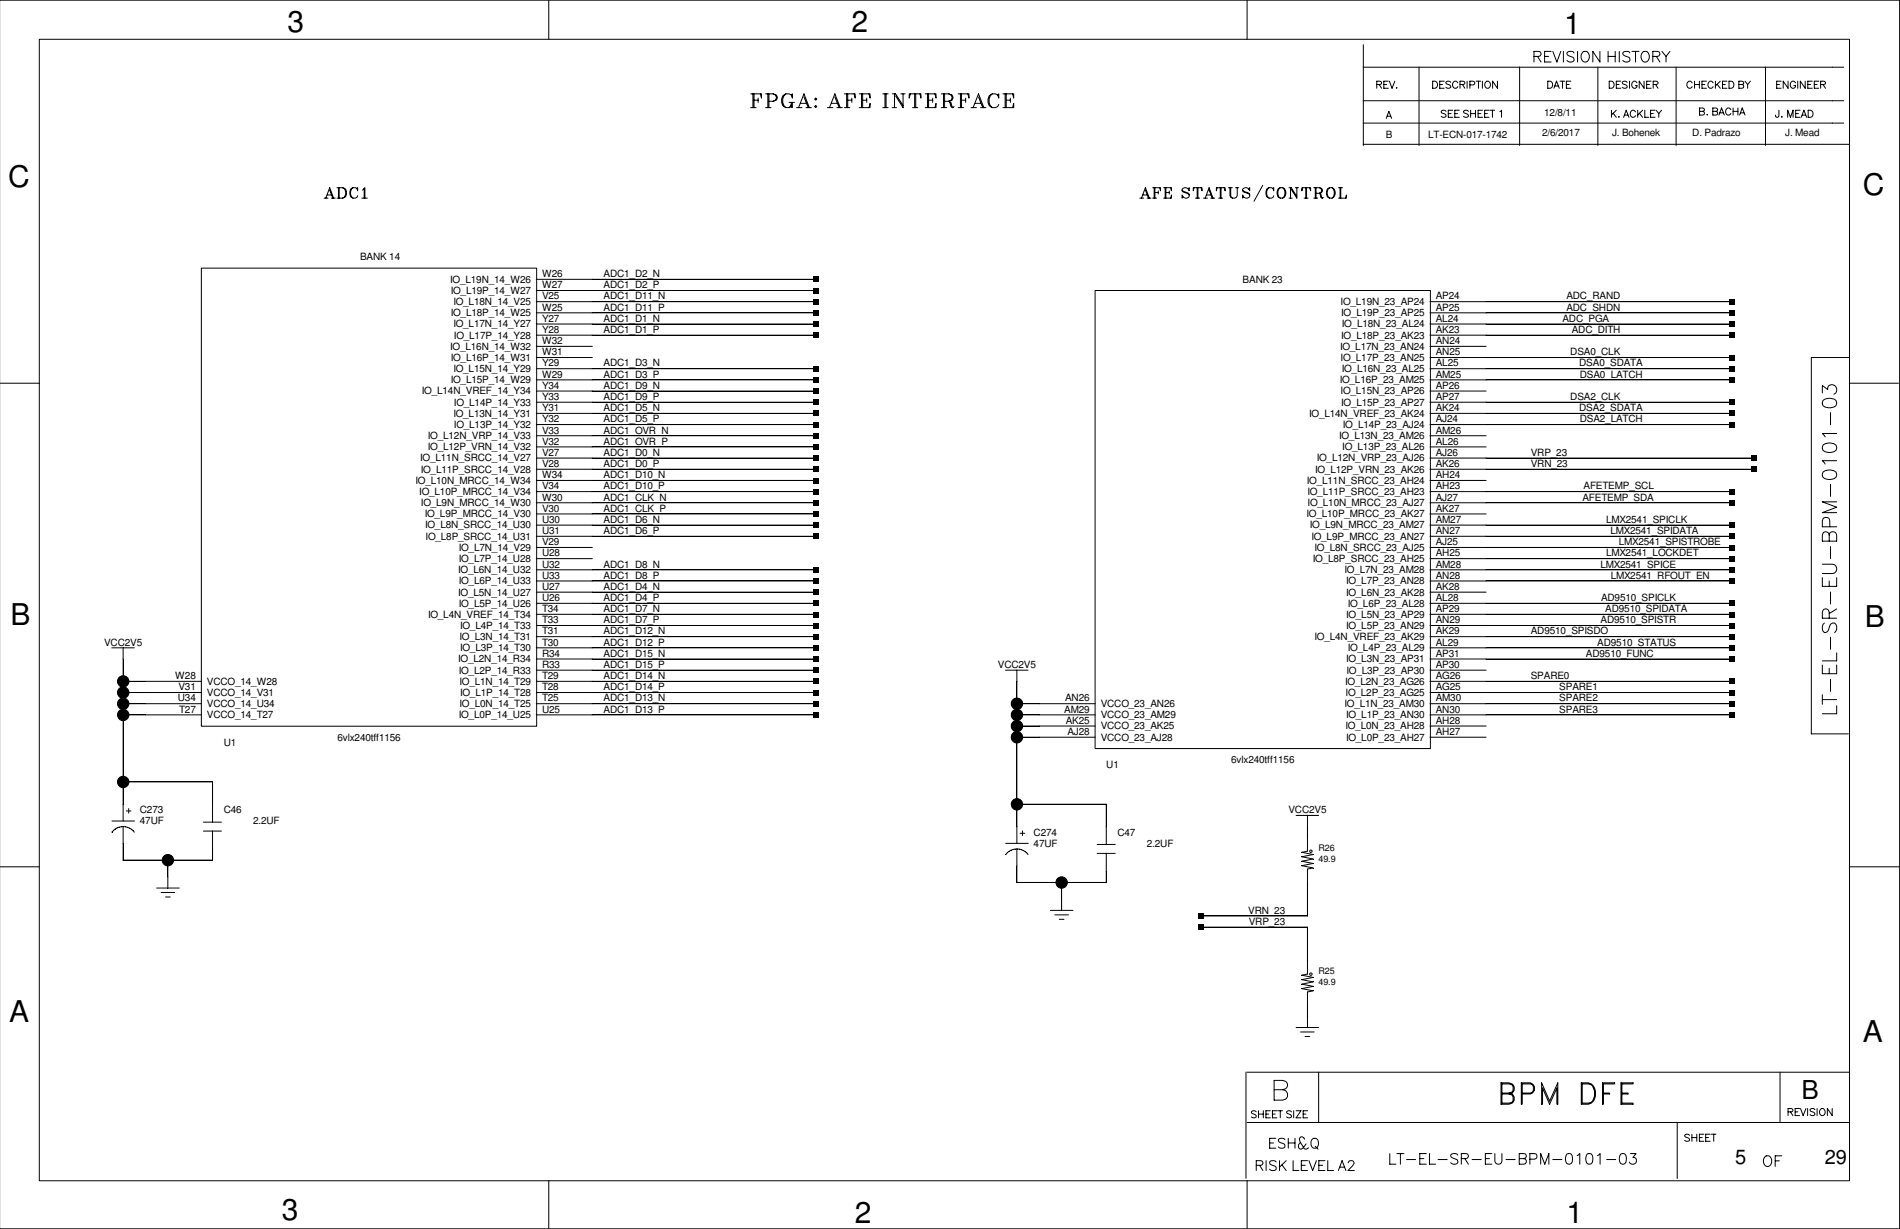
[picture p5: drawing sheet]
<svg xmlns="http://www.w3.org/2000/svg" width="432mm" height="279mm" viewBox="0 0 432 279" stroke-linecap="round" stroke-linejoin="round" font-family="sans-serif">
<path d="M.1 0h431.6v279.4h-431.6z" fill="none" stroke="#fff" stroke-width=".23"/>
<g fill="none" stroke="#000" stroke-width=".23">
<path d="M-.1 0h431.8v279.4h-431.8M8.9 8.9h411.4v259.5h-411.4zM124.7 0v9M283.4 0v9M309.8 15.3h109.2M309.8 10.2v22.9M312.9 19.2l.9-.1 .2-.3-.4-.3h-.7v1.6M313.4 19.2l.6 .9M314.5 19.2h.6M315.5 18.5h-1v1.6h1M315.8 18.5l.6 1.6 .6-1.6M317.3 20h.2z"/>
<path d="M322.5 15.2v17.9M325.6 18.5h.5a.85 .85 0 0 1 .6 .8 .85 .85 0 0 1-.6 .8h-.5zM327.2 19.2h.6M328.2 18.5h-1v1.6h1M329.7 18.7a.62 .62 0 0 0-1.1 .1l1.1 .8v.3l-.4 .2-.7-.2M331.3 18.8a.61 .61 0 0 0-.7-.3 .61 .61 0 0 0-.5 .6 .68 .68 0 0 0 .3 .8 .68 .68 0 0 0 .8 0l.1-.2M331.8 19.2l.9-.1 .2-.3-.4-.3h-.7v1.6M332.4 19.2l.5 .9M333.4 18.5v1.6M334.1 19.3l.9-.1 .2-.4-.4-.3h-.7v1.6M335.4 18.5h1.1M336 18.5v1.6"/>
<path d="M336.9 18.5v1.6M337.6 18.7a.75 .75 0 0 1 1.1 .2 .75 .75 0 0 1-.3 1.1 .75 .75 0 0 1-.9-.3 .75 .75 0 0 1 .1-1zM340.3 18.5v1.6l-1.1-1.6v1.6M345.4 15.2v17.9M348.6 12.8l1.4-.1a.59 .59 0 0 0 0-.9l-1.4-.1v2.4M349.4 12.8l.8 1.3M351 12.8h1M351.7 18.5h.6a.85 .85 0 0 1 .6 .8 .85 .85 0 0 1-.6 .8h-.6zM352.5 11.7h-1.5v2.4h1.5M352.9 11.7l.9 2.4 .9-2.4M353.4 19.6h.7M354.5 18.5h1.1"/>
<path d="M355.1 18.5v1.6M355.3 11.7v2.4M356 19.2h.6M357 18.5h-1v1.6h1M357.7 12a.92 .92 0 0 0-1.6 .2 1.57 1.57 0 0 0 1.4 .8 .61 .61 0 0 1 0 1 1.13 1.13 0 0 1-1.4-.2M358.5 11.7v2.4M359.8 11.8a1.18 1.18 0 0 1 1.4 .5 1.18 1.18 0 0 1-.3 1.5 .9 .9 0 0 1-1 .3 .9 .9 0 0 1-.6-.9 1.55 1.55 0 0 1 .5-1.4zM363.1 15.2v17.9M363.6 11.7v2.4l-1.6-2.4v2.4M365.5 12.8h1.6M365.5 11.7v2.4M365.7 18.5h.6a.85 .85 0 0 1 .5 .8 .85 .85 0 0 1-.5 .8h-.6z"/>
<path d="M367.1 11.7v2.4M367.3 19.2h.7M368 11.7v2.4M368.3 18.5h-1v1.6h1M369.8 18.7a.62 .62 0 0 0-1.1 .1l1.1 .8v.3l-.4 .2-.7-.2M370.3 18.5v1.6M370.4 12a.92 .92 0 0 0-1.6 .2 1.57 1.57 0 0 0 1.4 .8 .61 .61 0 0 1 0 1 1.13 1.13 0 0 1-1.4-.2M370.9 11.7h1.6M371.7 11.7v2.4M372 18.8a.61 .61 0 0 0-.7-.3 .61 .61 0 0 0-.5 .6 .68 .68 0 0 0 .3 .8 .68 .68 0 0 0 .8 0l.1-.4h-.4M373.4 11.8a1.18 1.18 0 0 1 1.4 .5 1.18 1.18 0 0 1-.2 1.5 .9 .9 0 0 1-1.1 .3 .9 .9 0 0 1-.5-.9 1.55 1.55 0 0 1 .4-1.4zM373.6 18.5v1.6l-1.1-1.6v1.6"/>
<path d="M374.2 19.2h.7M375.2 18.5h-1v1.6h1M375.6 12.8l1.4-.1a.59 .59 0 0 0 0-.9l-1.4-.1v2.4M375.7 19.2l.9-.1 .2-.3-.4-.3h-.7v1.6M376.3 19.2l.5 .9M376.4 12.8l.8 1.3M377.7 11.7l.9 1.1v1.3M379.5 11.7l-.9 1.1M380.9 15.2v17.9M384.6 18.8a.61 .61 0 0 0-.7-.3 .61 .61 0 0 0-.5 .6 .68 .68 0 0 0 .2 .8 .68 .68 0 0 0 .9 0l.1-.2M385.1 19.2h1.1M385.1 18.5v1.6"/>
<path d="M386.2 18.5v1.6M386.8 19.2h.6M387.8 18.5h-1v1.6h1M389.3 18.8a.61 .61 0 0 0-.7-.3 .61 .61 0 0 0-.4 .6 .68 .68 0 0 0 .2 .8 .68 .68 0 0 0 .9 0v-.2M389.8 18.5v1.6M390.2 19.1l.7 1M390.9 18.5l-1.1 1.1M391.5 19.2h.6M392.5 18.5h-1v1.6h1M392.9 18.5h.6a.85 .85 0 0 1 .6 .8 .85 .85 0 0 1-.6 .8h-.6zM395.2 19.2h.7l.3 .2 .1 .4-.4 .3h-.7v-1.6h.7l.3 .1v.5l-.3 .1M396.6 18.5l.6 .7v.9"/>
<path d="M397.8 18.5l-.6 .7M401.2 15.2v17.9M403.8 19.2h.6M404.8 18.5h-1v1.6h1M406.4 18.5v1.6l-1.1-1.6v1.6M408.1 18.8a.61 .61 0 0 0-.8-.3 .61 .61 0 0 0-.4 .6 .68 .68 0 0 0 .2 .8 .68 .68 0 0 0 .9 0l.1-.4h-.4M408.6 18.5v1.6M410.3 18.5v1.6l-1.1-1.6v1.6M410.8 19.2h.7M411.9 18.5h-1.1v1.6h1.1M412.3 19.2h.7M413.3 18.5h-1v1.6h1"/>
<path d="M413.8 19.2l.9-.1 .2-.3-.4-.3h-.7v1.6M414.3 19.2l.6 .9M170.6 21.3h2.5v1l-.3-1M170.6 24.5h1.2M171.1 21.3v3.2M171.4 22.8h.9M171.4 21.3v3.2M172.3 22.3v1M174 21.3h1.7l.7 .3 .3 .5-.3 .7-.7 .2h-.9M174 24.5h1.2M174.5 21.3v3.2M174.8 21.3v3.2"/>
<path d="M175.7 21.3l.5 .3 .2 .5-.2 .7-.5 .2M178.6 21.3a2 2 0 0 0 0 3.2M179.3 23.3h1.3M179.8 23.7l-.5 .8M179.8 21.6l.3-.3v1l-.3-.7a1.45 1.45 0 0 0-1.7 0 1.45 1.45 0 0 0-.5 1.7 1.36 1.36 0 0 0 2.2 .9M179.8 23.3v1.2M180.1 23.3v1.2M181 24.5h1.2M181.5 24.5l1.2-3.2 1.2 3.2M182 23.5h1.2M182.7 22.1l1 2.4M183.2 24.5h1.2"/>
<path d="M185.1 24.2l.3-.2 .2 .2-.2 .3zM185.1 22.5l.3-.2 .2 .2-.2 .3zM188 24.5h1.3M188.5 24.5l1.2-3.2 1.3 3.2M189 23.5h1.2M189.7 22.1l1 2.4M190.2 24.5h1.2M191.9 21.3h2.5v1l-.3-1M191.9 24.5h1.2M192.4 21.3v3.2M192.7 22.8h.9M192.7 21.3v3.2"/>
<path d="M193.6 22.3v1M195.3 24.5h2.4v-1l-.2 1M195.3 21.3h2.4v1l-.2-1M195.8 21.3v3.2M196 22.8h1M196 21.3v3.2M197 22.3v1M200.6 24.5h1.2M200.6 21.3h1.2M201.1 21.3v3.2M201.4 21.3v3.2M202.8 24.5h1"/>
<path d="M202.8 21.3h.7l1.7 2.7M203.3 21.3v3.2M204.7 21.3h1M205.2 21.3v3.2l-1.7-2.7M206.9 21.3l-.3 1v-1h2.7v1l-.2-1M207.4 24.5h1.2M207.9 21.3v3.2M208.1 21.3v3.2M210.3 24.5h2.4v-1l-.2 1M210.3 21.3h2.4v1l-.2-1M210.8 21.3v3.2M211 22.8h1"/>
<path d="M211 21.3v3.2M212 22.3v1M213.9 21.3h1.7l.8 .3 .2 .5-.2 .7-.8 .2h-.9M213.9 24.5h1.2M214.4 21.3v3.2M214.7 21.3v3.2M215.6 23l.5 .3 .5 1.2M215.6 23l.8 1.5 .4-.3M215.6 21.3l.5 .3 .3 .5-.3 .7-.5 .2M217.8 21.3h2.4v1l-.2-1M217.8 24.5h1.2M218.3 21.3v3.2"/>
<path d="M218.5 22.8h1M218.5 21.3v3.2M219.5 22.3v1M220.7 24.5h1.2M221.1 24.5l1.3-3.2 1.2 3.2M221.7 23.5h1.1M222.4 22.1l1 2.4M222.8 24.5h1.3M225.5 21.3a2 2 0 0 0 0 3.2M226.7 21.6l.3-.3v1l-.3-.7a1.45 1.45 0 0 0-1.7 0 1.45 1.45 0 0 0-.5 1.7 1.36 1.36 0 0 0 2.2 .9l.3-.5M227.9 24.5h2.5v-1l-.3 1M227.9 21.3h2.5v1l-.3-1"/>
<path d="M228.4 21.3v3.2M228.7 22.8h.9M228.7 21.3v3.2M229.6 22.3v1M309.8 28h109.2M309.8 22.9h109.2M309.8 32.8h110.5M315 26.9l.6-1.6 .7 1.6M315.3 26.4h.7M328.6 25.3a.62 .62 0 0 0-1.1 .1l1.1 .8v.3l-.3 .2-.8-.2M329.1 25.8h.7M330.2 25.1h-1.1v1.6h1.1"/>
<path d="M330.6 25.8h.7M331.6 25.1h-1v1.6h1M333.7 25.3a.62 .62 0 0 0-1.1 .1l1.1 .8v.3l-.4 .2-.7-.2M334.2 25.8h1.1M334.2 25.1v1.6M335.3 25.1v1.6M335.9 25.8h.6M336.9 25.1h-1v1.6h1M337.4 25.8h.6M338.4 25.1h-1v1.6h1M338.6 25.1h1.1M339.2 25.1v1.6"/>
<path d="M340.9 25.4l.3-.3v1.6M353.1 20.1l.6-1.6 .7 1.6M366.2 25.1v1.6M366.6 25.7l.7 1M367.3 25.1l-1.1 1.1M367.8 26.6h.2zM369 26.7l.6-1.6 .6 1.6M369.2 26.2h.8M371.7 25.4a.61 .61 0 0 0-.7-.3 .61 .61 0 0 0-.5 .6 .68 .68 0 0 0 .2 .8 .68 .68 0 0 0 .9 0l.1-.2M372.2 25.1v1.6M372.6 25.7l.7 1M373.3 25.1l-1.1 1.1"/>
<path d="M373.8 25.1v1.6h.9M375.1 25.8h.7M376.1 25.1h-1v1.6h1M376.4 25.1l.6 .7v.9M377.6 25.1l-.6 .7M386.2 25.3h.8l.3 .2v.4l-.3 .3h-.8v-1.6h.8l.3 .1v.3l-.3 .3M387.9 26.1h.2zM389.3 25.3h.7l.3 .2 .1 .4-.4 .3h-.7v-1.6h.7l.3 .1v.5l-.3 .1M390.7 26.2l.5-1.6 .7 1.6M390.9 25.7h.7M393.4 24.9a.61 .61 0 0 0-.7-.4 .61 .61 0 0 0-.5 .7 .68 .68 0 0 0 .2 .8 .68 .68 0 0 0 .9 0l.1-.2M393.9 24.6v1.6"/>
<path d="M393.9 25.3h1.1M395 24.6v1.6M395.4 26.2l.5-1.6 .7 1.6M395.6 25.7h.7M404.3 25.1l-.1 1.4-.2 .2-.4-.2-.1-.3M404.9 26.6h.1zM406.3 26.7v-1.6l.6 1.6 .6-1.6v1.6M408.1 25.8h.6M409.1 25.1h-1v1.6h1M409.4 26.7l.6-1.6 .6 1.6M409.6 26.2h.7M410.9 25.1h.6a.85 .85 0 0 1 .5 .8 .85 .85 0 0 1-.5 .8h-.6z"/>
<path d="M73.7 45h.8M74 45l.9-2.3 .9 2.3M74.4 44.3h.9M74.9 43.2l.7 1.8M75.3 45h.9M76.6 42.7h1.3a1.23 1.23 0 0 1 .9 1.2 1.23 1.23 0 0 1-.9 1.1h-1.3M76.9 42.7v2.3M77.1 42.7v2.3M77.9 42.7a1.32 1.32 0 0 1 .7 1.2 1.32 1.32 0 0 1-.7 1.1M80.2 42.7a1.51 1.51 0 0 0 0 2.3M81.1 42.8l.2-.1v.7l-.2-.6a1.06 1.06 0 0 0-1.3 .1 1.06 1.06 0 0 0-.3 1.2l.2 .6a.91 .91 0 0 0 1.6-.2M82.2 45h1.3"/>
<path d="M82.4 43.2l.5-.5v2.3M82.8 42.8v2.2M259 45h.9M259.4 45l.9-2.3 .9 2.3M259.8 44.3h.9M260.3 43.2l.7 1.8M260.7 45h.9M262 42.7h1.7v.7l-.1-.7M262 45h.8M262.3 42.7v2.3M262.5 43.8h.7M262.5 42.7v2.3"/>
<path d="M263.2 43.4v.7M264.5 45h1.7v-.7l-.1 .7M264.5 42.7h1.7v.7l-.1-.7M264.8 42.7v2.3M265 43.8h.7M265 42.7v2.3M265.7 43.4v.7M268.6 43.2l1.5 .7 .2 .2v.6a.89 .89 0 0 1-1 .3 .89 .89 0 0 1-.7-.7v.7l.2-.3M270.1 43.1l.2-.4v.7a.81 .81 0 0 0-.8-.7 .81 .81 0 0 0-.9 .7l1.7 .9M271.4 42.7l-.2 .7v-.7h2v.7l-.2-.7M271.7 45h.9M272.1 42.7v2.3"/>
<path d="M272.2 42.7v2.3M273.5 45h.9M273.9 45l.9-2.3 .9 2.3M274.2 44.3h1M274.8 43.2l.7 1.8M275.2 45h.9M276.6 42.7l-.2 .7v-.7h2v.7l-.2-.7M276.9 45h1M277.3 42.7v2.3M277.5 42.7v2.3M279.2 42.7h.9M279.5 42.7v1.8l.2 .4 .4 .1h.5l.4-.1 .2-.4v-1.8"/>
<path d="M279.7 42.7v1.8l.4 .5M280.8 42.7h.7M282.4 43.2l1.4 .7 .2 .2v.6a.89 .89 0 0 1-.9 .3 .89 .89 0 0 1-.7-.7v.7l.2-.3M283.8 43.1l.2-.4v.7a.81 .81 0 0 0-.8-.7 .81 .81 0 0 0-.8 .7l1.6 .9M287 42.1l-2 3.7M288.4 42.7a1.51 1.51 0 0 0 0 2.3M289.3 42.8l.2-.1v.7l-.2-.6a1.06 1.06 0 0 0-1.3 .1 1.06 1.06 0 0 0-.3 1.2l.2 .6a.91 .91 0 0 0 1.6-.2M290.6 42.8a1.2 1.2 0 0 1 1.7 .6 1.2 1.2 0 0 1-.8 1.6h-.5a1.41 1.41 0 0 1-.4-2.2zM291 42.7a1.51 1.51 0 0 0 0 2.3M291.5 42.7a1.59 1.59 0 0 1 0 2.3M292.9 45h.8M292.9 42.7h.6l1.2 2"/>
<path d="M293.3 42.7v2.3M294.4 42.7h.7M294.7 42.7v2.3l-1.2-1.9M296 42.7l-.1 .7v-.7h2v.7l-.3-.7M296.4 45h.9M296.8 42.7v2.3M296.9 42.7v2.3M298.6 42.7h1.2l.6 .1 .2 .4-.2 .6-1.3 .1M298.6 45h.9M298.9 42.7v2.3M299.1 42.7v2.3M299.8 43.9l.4 .2 .2 .8 .2 .1"/>
<path d="M299.8 43.9l.4 1 .2 .1 .3-.1M299.8 42.7l.4 .1 .2 .4-.2 .6-.4 .1M301.8 42.8a1.2 1.2 0 0 1 1.7 .6 1.2 1.2 0 0 1-.8 1.6h-.5a1.41 1.41 0 0 1-.4-2.2zM302.2 42.7a1.51 1.51 0 0 0 0 2.3M302.7 42.7a1.59 1.59 0 0 1 0 2.3M304.2 45h1.8v-.7l-.2 .7M304.2 42.7h.9M304.5 42.7v2.3M304.7 42.7v2.3M45.8 61h76.2v104.1h-76.2zM121.9 78.7h12.7M121.9 73.7h63.5"/>
<path d="M121.9 76.2h63.5M121.9 68.6h63.5M121.9 71.1h63.5M121.9 63.5h63.5M121.9 66h63.5M248.9 66h76.2v104.2h-76.2zM325 78.7h12.7M325 73.7h68.6M325 76.2h68.6M325 68.6h68.6M325 71.1h68.6M-.1 87.1h9.1"/>
<path d="M121.9 81.3h12.7M121.9 99.1h63.5M121.9 94h63.5M121.9 96.5h63.5M121.9 88.9h63.5M121.9 91.4h63.5M121.9 83.8h63.5M121.9 86.4h63.5M325 81.3h68.6M325 99.1h12.7M325 94h68.6M325 96.5h68.6"/>
<path d="M325 88.9h12.7M325 91.4h68.6M325 83.8h68.6M325 86.4h68.6M414.1 89.3v-1.7l1.3 1a1.05 1.05 0 0 1 1.2-1.2 1.05 1.05 0 0 1 .8 1.5l-.2 .4-.4 .3M414.3 91a2.48 2.48 0 0 1 2.9 0 1.01 1.01 0 0 1-.4 1.5 2.58 2.58 0 0 1-2.5-.3l-.2-.4zM416 93.8v2.8M417.4 98.6h-3.3l.7 .7M420.3 87.1h11.2M420.3 81.3h-8.7v85.6M121.9 109.2h63.5M121.9 111.8h63.5"/>
<path d="M121.9 104.1h63.5M121.9 106.7h63.5M121.9 101.6h63.5M121.9 119.4h63.5M121.9 114.3h63.5M121.9 116.8h63.5M325 109.2h12.7M325 111.8h68.6M325 104.1h73.7M325 106.7h73.7M325 101.6h12.7M325 119.4h68.6"/>
<path d="M325 114.3h68.6M325 116.8h12.7M414.3 107.3a2.48 2.48 0 0 1 2.9 0 1.01 1.01 0 0 1-.4 1.5 2.58 2.58 0 0 1-2.5-.3l-.2-.4zM414.3 101.2a2.48 2.48 0 0 1 2.9 0 1.01 1.01 0 0 1-.4 1.5 2.58 2.58 0 0 1-2.5-.3l-.2-.5zM415.8 119.8l-.1-1.9a.88 .88 0 0 0-.9-.3 .88 .88 0 0 0-.7 .8v1.4h3.3M416 110.1v2.8M417.4 104.7h-3.3l.7 .8M417.4 114.1h-3.3l3.3 1.2-3.3 1.2h3.3M121.9 139.7h63.5M121.9 134.6h63.5M121.9 137.2h63.5M121.9 129.5h63.5"/>
<path d="M121.9 132.1h63.5M121.9 124.5h12.7M121.9 127h12.7M121.9 121.9h63.5M325 139.7h68.6M325 134.6h12.7M325 137.2h68.6M325 129.5h68.6M325 132.1h68.6M325 124.5h68.6M325 127h68.6M325 121.9h68.6"/>
<path d="M414.1 128.3h2.4a1.07 1.07 0 0 1 .9 1 1.07 1.07 0 0 1-.9 1.1h-2.4M414.1 131.3v2h3.3v-2M415.7 121.7l-.2-.5a.76 .76 0 0 0-1.2 0l-.2 .5v1.3h3.3v-1.3a.85 .85 0 0 0-.8-.8 .85 .85 0 0 0-.9 .8v1.3M415.7 132.1v1.2M416 124.2v2.8M416 134.6v2.7M417.4 138.4l-1.7 1.1M25.4 147.3h5.1M27.9 160h17.9M27.9 154.9h17.9M27.9 157.4h17.9M28 147.2v39.5"/>
<path d="M121.9 147.3h63.5M121.9 152.4h63.5M121.9 160h63.5M121.9 154.9h63.5M121.9 157.4h63.5M121.9 149.8h63.5M121.9 144.7h63.5M121.9 142.2h63.5M228.5 152.4h5.1M231.1 160h17.8M231.1 152.3v39.5M325 147.3h68.6"/>
<path d="M325 152.4h12.7M325 160h68.6M325 154.9h68.6M325 157.4h68.6M325 149.8h68.6M325 144.7h68.6M325 142.2h68.6M414.1 151.2v2h3.3v-2M414.1 159h3.3M414.1 157.9v2.2M414.6 141.6a1.41 1.41 0 0 0 0 2.2 .86 .86 0 0 0 .9-.6l.3-.9a.8 .8 0 0 1 .6-.6 .8 .8 0 0 1 .8 .2 1.46 1.46 0 0 1-.3 1.9M415.7 140.5v-1.3l-.2-.5a.76 .76 0 0 0-1.2 0l-.2 .5v1.3h3.3"/>
<path d="M415.7 151.9v1.3M416 144.9v2.7M416 154.4v2.8M417.4 148.4v1.8h-3.3M27.9 177.8h20.4v9.1M27.9 162.5h17.9M121.9 162.5h63.5M231.1 162.5h17.8M231.1 167.6h17.8M231.1 165.1h17.8M325 162.5h68.6M325 167.6h12.7"/>
<path d="M325 165.1h12.7M411.6 166.8h8.5M417.4 160.4v1.9h-3.3M-.1 197.1h9.1M25.4 186.6h5.2M28 187.9v7.7M28 187.9l1.4 .4 1.1 .9M28 187.9l-1.4 .3-1.2 1M28.7 184.4h1.1M29.3 183.8v1.1M38.1 195.5v6.4M46.2 188.9h4.1"/>
<path d="M46.2 186.9h4.1M48.3 188.9v6.7l-20.4-.1M228.6 191.7h5.1M228.6 194.3a3.2 3.2 0 0 1 5 0M231.1 182.8h20.3v9.2M231.1 193v7.7M231.8 189.4h1.1M232.4 188.9v1M249.3 194h4.1M249.3 192h4.1M251.4 194v6.7M294.6 185.4h5.1"/>
<path d="M297.1 185.3v8.2M297.1 193.5l-1.2 .3 2.5 .5-2.5 .5 2.5 .5-2.5 .5 2.5 .5-2.5 .5 2.5 .5-1.3 .3v10.7M420.3 197.1h11.4M35.6 201.9h5.1M36.6 202.9h3.1M37.6 203.9h1.1M231.1 200.6h20.3M238.7 207h5.1M239.7 208h3.1M240.7 209h1.1M241.3 200.6v6.4M273 210.8h24.1v10.7l-1.2 .2 2.5 .5-2.5 .5 2.5 .5-2.5 .5 2.5 .5-2.5 .5 2.5 .6-1.3 .2v8.1"/>
<path d="M273 208.2h24.1M294.6 233.6h5.1M295.6 234.6h3.1M296.6 235.6h1M283.2 243.7v24.2M283.4 255.2h136.9M283.4 243.8h136.9M285.5 252.8a.62 .62 0 0 0-1.1 .1l1.1 .8v.2l-.4 .2-.7-.2M286 252.5v1.6M286 253.3h1.1M287.1 252.5v1.6M287.7 253.3h.6"/>
<path d="M288.5 259.8h.9M288.7 252.5h-1v1.6h1M289.2 253.3h.6M289.6 247.7h1.9a1.19 1.19 0 0 1 1.1 1.2 1.19 1.19 0 0 1-1.1 1.2h-1.9v-4.5h1.9l.6 .2a.98 .98 0 0 1 0 1.7l-.6 .2M289.9 258.8h-1.4v2.2h1.4M290.2 252.5h-1v1.6h1M290.4 252.5h1.1M291 252.5v1.6M292 259.1a.85 .85 0 0 0-1.5 .2l.2 .3 1.1 .5a.56 .56 0 0 1 0 .8 1.08 1.08 0 0 1-1.3-.2M292.8 259.8h1.5M292.8 258.8v2.2M293.5 252.8a.62 .62 0 0 0-1.1 .1l1.1 .8v.2l-.4 .2-.7-.2"/>
<path d="M294 252.5v1.6M294.3 258.8v2.2M294.6 252.5h1.1l-1.1 1.6h1.1M295.5 259.8l-.4 .5v.5l.4 .4 .6-.2 .7-.9M296.2 253.3h.6M296.5 259l-.5-.6h-.3l-.4 .4 .1 .7 1 1.7h.5l.5-.3M297.2 252.5h-1v1.6h1M298.2 259.1a.83 .83 0 0 1 .9-.3 .83 .83 0 0 1 .5 .8 .99 .99 0 0 1-.2 1.1 .99 .99 0 0 1-1 .2 1.46 1.46 0 0 1-.2-1.8zM299.7 243.8v11.4M341.3 248.5h1.6a1.27 1.27 0 0 1 1.2 .9 1.27 1.27 0 0 1-.4 1.4l-.8 .2h-1.8v-4.8h1.8a1.29 1.29 0 0 1 1.2 .9 1.29 1.29 0 0 1-.4 1.4l-.8 .2M342.9 248.5l.8-.3 .2-.4v-.7l-.2-.5-.8-.2h-1.6v4.4h1.6l.8-.2 .2-.5v-.7l-.2-.4-.8-.3h-1.6M345.9 248.5h1.9l.5-.3 .2-.4v-.7l-.2-.5-.5-.2h-1.9v4.6h-.2v-4.8h2.1a1.31 1.31 0 0 1 1 1.2 1.31 1.31 0 0 1-1 1.3h-1.9"/>
<path d="M350.4 246.2l1.8 4.1 1.8-4.1v4.8h-.2v-3.6l-1.6 3.6-1.6-3.6v3.6h-.2zM359.4 246.2h1.6a2.64 2.64 0 0 1 1.1 4.1l-.4 .5-.7 .2h-1.6zM359.6 246.4h1.4a1.62 1.62 0 0 1 1.4 1.6 2.93 2.93 0 0 1-.7 2.6l-.7 .2h-1.4zM364.2 246.2h2.7v.2h-2.5v4.6h-.2zM364.4 248.5h1.4v.2h-1.4M368.4 246.2h2.7v.2h-2.5v4.4h2.5v.2h-2.7zM368.6 248.5h1.4v.2h-1.4M381.2 255.2v12.7M384 258.1a.62 .62 0 0 0-1.1 .1l1.1 .8v.2l-.4 .3-.7-.3M384.5 257.9v1.6M384.5 258.6h1.1M385.6 257.9v1.6"/>
<path d="M386.2 258.6h.6M387.2 257.9h-1v1.6h1M387.6 258.6h.7M388.7 257.9h-1.1v1.6h1.1M388.9 257.9h1.1M389.5 257.9v1.6M404.5 243.8v11.2M406.4 252.8l.9-.1 .2-.4-.4-.3h-.7v1.6M406.9 252.8l.6 .8M408 252.8h.6M409 252h-1v1.6h1M409.2 252l.6 1.6 .6-1.6"/>
<path d="M410.8 252v1.6M412.5 252.3a.62 .62 0 0 0-1.1 .1l1.1 .8v.2l-.4 .2-.7-.2M413 252v1.6M413.7 252.3a.75 .75 0 0 1 1.1 .2 .75 .75 0 0 1-.4 1 .75 .75 0 0 1-.9-.3 .75 .75 0 0 1 .2-.9zM416.4 252v1.6l-1.1-1.6v1.6M124.7 268.4v11M283.4 268.4v11M285.5 264.9h1a.58 .58 0 0 0 .5-.6l-.2-.4h-1.3v2.2M286.3 264.9l.7 1.2M287.7 263.9v2.2M290 264.2a.85 .85 0 0 0-1.5 .2l.3 .3 1 .4a.56 .56 0 0 1 0 .9 1.08 1.08 0 0 1-1.3-.2M290.8 263.9v2.2"/>
<path d="M291.3 264.8l1 1.3M292.3 263.9l-1.5 1.4M293.9 263.9v2.2h1.3M295.7 264.9h.9M297.1 263.9h-1.4v2.2h1.4M297.5 263.9l.8 2.2 .9-2.2M298.9 260.6l.7 .6M299.7 264.9h.9M301.1 263.9h-1.4v2.2h1.4M301.8 263.9v2.2h1.3M304.2 266.1l.8-2.2 .9 2.2M304.5 265.3h1.1"/>
<path d="M306.4 264.4l.4-.5h.7a.51 .51 0 0 1 .1 .8l-1.3 1.4h1.5M315.8 262.3v2.4h1.4M317.5 262.3h1.6M318.3 262.3v2.4M319.7 263.6h2M322.7 263.4h.9M324.1 262.3h-1.4v2.4h1.4M324.9 262.3v2.4h1.4M326.8 263.6h2.1M331.3 262.6a.92 .92 0 0 0-1.6 .2 1.57 1.57 0 0 0 1.4 .8 .61 .61 0 0 1 0 .9 1.13 1.13 0 0 1-1.4-.2M332.1 263.4l1.4-.1a.59 .59 0 0 0 0-1h-1.4v2.4M332.9 263.4l.8 1.3"/>
<path d="M334.6 263.6h2M337.6 263.4h.9M339 262.3h-1.4v2.4h1.4M339.7 262.3v1.7a.81 .81 0 0 0 .8 .7 .81 .81 0 0 0 .8-.7v-1.7M342.3 263.6h2M345.3 263.4l1.4 .1a.67 .67 0 0 1 0 1l-1.4 .2v-2.4h1.4a.61 .61 0 0 1 0 1l-.4 .1M347.7 263.5h1a.67 .67 0 0 0 .6-.4 .67 .67 0 0 0-.2-.8h-1.4v2.4M350.1 264.7v-2.4l1 2.4 .9-2.4v2.4M352.9 263.6h2.1M356.1 262.3a.86 .86 0 0 1 1.2 .4 2.14 2.14 0 0 1-.3 1.8 .77 .77 0 0 1-1.1-.3 2.01 2.01 0 0 1 .2-1.9zM358.4 262.7l.6-.4v2.4M360.7 262.3a.86 .86 0 0 1 1.2 .4 2.14 2.14 0 0 1-.2 1.8 .77 .77 0 0 1-1.2-.3 2.01 2.01 0 0 1 .2-1.9z"/>
<path d="M363.1 262.7l.5-.4v2.4M365.1 263.6h2.1M368.3 262.3a.86 .86 0 0 1 1.2 .4 2.14 2.14 0 0 1-.2 1.8 .77 .77 0 0 1-1.2-.3 2.01 2.01 0 0 1 .2-1.9zM370.5 262.3h1.3l-.7 .8a.82 .82 0 0 1 .6 1.4 .82 .82 0 0 1-1.4-.3M401.2 262.8a1.18 1.18 0 0 1 1.4 .6 1.18 1.18 0 0 1-.2 1.4 .9 .9 0 0 1-1 .3 .9 .9 0 0 1-.6-.9 1.55 1.55 0 0 1 .4-1.4zM403.4 263.9h1M404.9 262.8h-1.5v2.4"/>
<circle cx="28" cy="154.9" r="1.3"/>
<circle cx="28" cy="160" r="1.3"/>
<circle cx="28" cy="157.5" r="1.3"/>
<circle cx="231.1" cy="160" r="1.3"/>
<circle cx="28" cy="162.5" r="1.3"/>
<circle cx="28" cy="177.8" r="1.3"/>
<circle cx="231.1" cy="165.1" r="1.3"/>
<circle cx="231.1" cy="167.6" r="1.3"/>
<circle cx="231.1" cy="162.5" r="1.3"/>
<circle cx="38.2" cy="195.6" r="1.3"/>
<circle cx="231.1" cy="182.9" r="1.3"/>
<circle cx="297.9" cy="193.5" r=".29"/>
<circle cx="241.3" cy="200.6" r="1.3"/>
<circle cx="297.9" cy="221.5" r=".29"/>
</g>
<g fill="#000">
<path d="M184.8 75.6h1.3v1.3h-1.3zM184.8 73h1.3v1.3h-1.3zM184.8 65.4h1.3v1.3h-1.3zM184.8 62.9h1.3v1.3h-1.3zM184.8 70.5h1.3v1.3h-1.3zM184.8 67.9h1.3v1.4h-1.3zM393 75.6h1.3v1.3h-1.3zM393 73h1.3v1.3h-1.3zM393 70.5h1.3v1.3h-1.3zM393 67.9h1.3v1.4h-1.3zM184.8 85.7h1.3v1.3h-1.3zM184.8 83.2h1.3v1.3h-1.3z"/>
<path d="M184.8 95.9h1.3v1.3h-1.3zM184.8 93.3h1.3v1.4h-1.3zM184.8 90.8h1.3v1.3h-1.3zM184.8 88.3h1.3v1.3h-1.3zM184.8 98.4h1.3v1.3h-1.3zM393 93.3h1.3v1.4h-1.3zM393 95.9h1.3v1.3h-1.3zM393 85.7h1.3v1.3h-1.3zM393 83.2h1.3v1.3h-1.3zM393 80.6h1.3v1.4h-1.3zM393 90.8h1.3v1.3h-1.3zM184.8 116.2h1.3v1.3h-1.3z"/>
<path d="M184.8 113.7h1.3v1.3h-1.3zM184.8 106h1.3v1.4h-1.3zM184.8 103.5h1.3v1.3h-1.3zM184.8 118.7h1.3v1.4h-1.3zM184.8 111.1h1.3v1.3h-1.3zM184.8 108.6h1.3v1.3h-1.3zM184.8 101h1.3v1.3h-1.3zM393 113.7h1.3v1.3h-1.3zM393 111.1h1.3v1.3h-1.3zM393 118.7h1.3v1.4h-1.3zM398.1 106h1.3v1.4h-1.3zM398.1 103.5h1.3v1.3h-1.3z"/>
<path d="M184.8 131.4h1.3v1.4h-1.3zM184.8 128.9h1.3v1.3h-1.3zM184.8 136.5h1.3v1.3h-1.3zM184.8 134h1.3v1.3h-1.3zM184.8 121.3h1.3v1.3h-1.3zM184.8 139.1h1.3v1.2h-1.3zM393 123.8h1.3v1.3h-1.3zM393 121.3h1.3v1.3h-1.3zM393 126.4h1.3v1.3h-1.3zM393 136.5h1.3v1.3h-1.3zM393 139.1h1.3v1.2h-1.3zM393 128.9h1.3v1.3h-1.3z"/>
<path d="M393 131.4h1.3v1.4h-1.3zM184.8 141.6h1.3v1.3h-1.3zM184.8 146.6h1.3v1.4h-1.3zM184.8 144.1h1.3v1.3h-1.3zM184.8 159.3h1.3v1.4h-1.3zM184.8 156.8h1.3v1.3h-1.3zM184.8 154.3h1.3v1.3h-1.3zM184.8 151.7h1.3v1.3h-1.3zM184.8 149.2h1.3v1.3h-1.3zM393 154.3h1.3v1.3h-1.3zM393 141.6h1.3v1.3h-1.3zM393 144.1h1.3v1.3h-1.3z"/>
<path d="M393 156.8h1.3v1.3h-1.3zM393 146.6h1.3v1.4h-1.3zM393 149.2h1.3v1.3h-1.3zM393 159.3h1.3v1.4h-1.3zM184.8 161.9h1.3v1.3h-1.3zM393 161.9h1.3v1.3h-1.3zM272.4 207.6h1.3v1.3h-1.3zM272.4 210.1h1.3v1.4h-1.3z"/>
</g>
<g fill="#000">
<circle cx="28" cy="154.9" r="1.31"/>
<circle cx="28" cy="157.4" r="1.31"/>
<circle cx="28" cy="160" r="1.31"/>
<circle cx="231.1" cy="160" r="1.31"/>
<circle cx="28" cy="177.8" r="1.31"/>
<circle cx="28" cy="162.5" r="1.31"/>
<circle cx="231.1" cy="165.1" r="1.31"/>
<circle cx="231.1" cy="167.6" r="1.31"/>
<circle cx="231.1" cy="162.5" r="1.31"/>
<circle cx="38.1" cy="195.5" r="1.31"/>
<circle cx="231.1" cy="182.8" r="1.31"/>
<circle cx="241.3" cy="200.6" r="1.31"/>
</g>
<g font-size="6.8">
<text x="65.3" y="7.2">3</text>
<text x="193.5" y="7.2">2</text>
<text x="355.5" y="7.7">1</text>
<text x="1.9" y="42.5">C</text>
<text x="423.3" y="44.3">C</text>
<text x="2.4" y="142">B</text>
<text x="423.8" y="142.5">B</text>
<text x="2.1" y="232.4">A</text>
<text x="423.3" y="236.9">A</text>
<text x="64.1" y="277.3">3</text>
<text x="194.3" y="278.1">2</text>
<text x="356" y="278.1">1</text>
</g>
<text font-size="5.9" x="409.4" y="249.8">B</text>
<g font-size="4.5">
<text x="394.4" y="264.6">5</text>
<text x="414.7" y="264.6">29</text>
</g>
<g font-size="2.3">
<text x="350.9" y="26.5">12/8/11</text>
<text x="315" y="31.3">B</text>
<text x="324.6" y="31.3">LT-ECN-017-1742</text>
<text x="350.5" y="31">2/6/2017</text>
<text x="366.4" y="31">J. Bohenek</text>
<text x="384.6" y="31">D. Padrazo</text>
<text x="405.7" y="31">J. Mead</text>
<text x="81.8" y="59.2">BANK 14</text>
<text x="102.3" y="64.3">IO_L19N_14_W26</text>
<text x="123.2" y="65.5">W27</text>
<text x="123.2" y="63">W26</text>
<text x="137.2" y="65.5">ADC1_D2_P</text>
<text x="137.2" y="63">ADC1_D2_N</text>
<text x="282.4" y="64.3">BANK 23</text>
<text x="102.4" y="71.9">IO_L18P_14_W25</text>
<text x="102.4" y="66.8">IO_L19P_14_W27</text>
<text x="103" y="69.3">IO_L18N_14_V25</text>
<text x="123.2" y="70.6">W25</text>
<text x="123.2" y="68.1">V25</text>
<text x="137.2" y="70.6">ADC1_D11_P</text>
<text x="137.2" y="68.1">ADC1_D11_N</text>
<text x="304.7" y="69.3">IO_L19N_23_AP24</text>
<text x="304.8" y="71.9">IO_L19P_23_AP25</text>
<text x="326.3" y="68.1">AP24</text>
<text x="326.3" y="70.6">AP25</text>
<text x="356" y="70.6">ADC_SHDN</text>
<text x="356" y="68.1">ADC_RAND</text>
<text x="103" y="74.4">IO_L17N_14_Y27</text>
<text x="103.2" y="77">IO_L17P_14_Y28</text>
<text x="123.2" y="75.7">Y28</text>
<text x="123.2" y="73.2">Y27</text>
<text x="137.2" y="75.7">ADC1_D1_P</text>
<text x="137.2" y="73.2">ADC1_D1_N</text>
<text x="304.8" y="77">IO_L18P_23_AK23</text>
<text x="304.9" y="74.4">IO_L18N_23_AL24</text>
<text x="326.3" y="73.2">AL24</text>
<text x="326.3" y="75.7">AK23</text>
<text x="355.1" y="73.2">ADC_PGA</text>
<text x="357.2" y="75.7">ADC_DITH</text>
<text x="102.3" y="79.5">IO_L16N_14_W32</text>
<text x="102.4" y="82">IO_L16P_14_W31</text>
<text x="123.2" y="80.8">W31</text>
<text x="123.2" y="78.2">W32</text>
<text x="123.2" y="83.3">Y29</text>
<text x="137.2" y="83.3">ADC1_D3_N</text>
<text x="304.5" y="79.5">IO_L17N_23_AN24</text>
<text x="304.7" y="82">IO_L17P_23_AN25</text>
<text x="326.3" y="78.2">AN24</text>
<text x="326.3" y="80.8">AN25</text>
<text x="326.3" y="83.3">AL25</text>
<text x="356.9" y="80.8">DSA0_CLK</text>
<text x="358.9" y="83.3">DSA0_SDATA</text>
<text x="95.9" y="89.7">IO_L14N_VREF_14_Y34</text>
<text x="102.4" y="87.1">IO_L15P_14_W29</text>
<text x="103" y="84.6">IO_L15N_14_Y29</text>
<text x="123.2" y="85.9">W29</text>
<text x="123.2" y="88.4">Y34</text>
<text x="137.2" y="85.9">ADC1_D3_P</text>
<text x="137.2" y="88.4">ADC1_D9_N</text>
<text x="304.5" y="87.1">IO_L16P_23_AM25</text>
<text x="304.7" y="89.7">IO_L15N_23_AP26</text>
<text x="304.9" y="84.6">IO_L16N_23_AL25</text>
<text x="326.3" y="85.9">AM25</text>
<text x="326.3" y="88.4">AP26</text>
<text x="359" y="85.9">DSA0_LATCH</text>
<text x="103" y="94.7">IO_L13N_14_Y31</text>
<text x="103.2" y="92.2">IO_L14P_14_Y33</text>
<text x="123.2" y="90.9">Y33</text>
<text x="123.2" y="93.5">Y31</text>
<text x="137.2" y="93.5">ADC1_D5_N</text>
<text x="137.2" y="90.9">ADC1_D9_P</text>
<text x="297.5" y="94.7">IO_L14N_VREF_23_AK24</text>
<text x="304.8" y="92.2">IO_L15P_23_AP27</text>
<text x="326.3" y="90.9">AP27</text>
<text x="326.3" y="93.5">AK24</text>
<text x="356.9" y="90.9">DSA2_CLK</text>
<text x="358.9" y="93.5">DSA2_SDATA</text>
<text x="97.2" y="99.8">IO_L12N_VRP_14_V33</text>
<text x="103.2" y="97.3">IO_L13P_14_Y32</text>
<text x="123.2" y="96">Y32</text>
<text x="123.2" y="101.1">V32</text>
<text x="123.2" y="98.6">V33</text>
<text x="137.2" y="96">ADC1_D5_P</text>
<text x="137.2" y="101.1">ADC1_OVR_P</text>
<text x="137.2" y="98.6">ADC1_OVR_N</text>
<text x="304.3" y="99.8">IO_L13N_23_AM26</text>
<text x="305.2" y="97.3">IO_L14P_23_AJ24</text>
<text x="326.3" y="96">AJ24</text>
<text x="326.3" y="98.6">AM26</text>
<text x="326.3" y="101.1">AL26</text>
<text x="359" y="96">DSA2_LATCH</text>
<text x="95.5" y="104.9">IO_L11N_SRCC_14_V27</text>
<text x="95.6" y="107.4">IO_L11P_SRCC_14_V28</text>
<text x="97.2" y="102.4">IO_L12P_VRN_14_V32</text>
<text x="123.2" y="106.2">V28</text>
<text x="123.2" y="103.6">V27</text>
<text x="137.2" y="106.2">ADC1_D0_P</text>
<text x="137.2" y="103.6">ADC1_D0_N</text>
<text x="298.9" y="107.4">IO_L12P_VRN_23_AK26</text>
<text x="299.3" y="104.9">IO_L12N_VRP_23_AJ26</text>
<text x="305.1" y="102.4">IO_L13P_23_AL26</text>
<text x="326.3" y="103.6">AJ26</text>
<text x="326.3" y="106.2">AK26</text>
<text x="347.9" y="106.2">VRN_23</text>
<text x="347.9" y="103.6">VRP_23</text>
<text x="94.4" y="110">IO_L10N_MRCC_14_W34</text>
<text x="95.3" y="112.5">IO_L10P_MRCC_14_V34</text>
<text x="123.2" y="113.8">W30</text>
<text x="123.2" y="111.3">V34</text>
<text x="123.2" y="108.7">W34</text>
<text x="137.2" y="113.8">ADC1_CLK_N</text>
<text x="137.2" y="111.3">ADC1_D10_P</text>
<text x="137.2" y="108.7">ADC1_D10_N</text>
<text x="297" y="110">IO_L11N_SRCC_23_AH24</text>
<text x="297.1" y="112.5">IO_L11P_SRCC_23_AH23</text>
<text x="326.3" y="108.7">AH24</text>
<text x="326.3" y="111.3">AH23</text>
<text x="326.3" y="113.8">AJ27</text>
<text x="359.6" y="113.8">AFETEMP_SDA</text>
<text x="359.9" y="111.3">AFETEMP_SCL</text>
<text x="95.7" y="115.1">IO_L9N_MRCC_14_W30</text>
<text x="96.5" y="117.6">IO_L9P_MRCC_14_V30</text>
<text x="123.2" y="116.3">V30</text>
<text x="123.2" y="118.9">U30</text>
<text x="137.2" y="116.3">ADC1_CLK_P</text>
<text x="137.2" y="118.9">ADC1_D6_N</text>
<text x="296.9" y="117.6">IO_L10P_MRCC_23_AK27</text>
<text x="297.2" y="115.1">IO_L10N_MRCC_23_AJ27</text>
<text x="326.3" y="116.3">AK27</text>
<text x="326.3" y="118.9">AM27</text>
<text x="365" y="118.9">LMX2541_SPICLK</text>
<text x="96.6" y="120.1">IO_L8N_SRCC_14_U30</text>
<text x="96.7" y="122.7">IO_L8P_SRCC_14_U31</text>
<text x="104.3" y="125.2">IO_L7N_14_V29</text>
<text x="123.2" y="121.4">U31</text>
<text x="123.2" y="124">V29</text>
<text x="137.2" y="121.4">ADC1_D6_P</text>
<text x="297.7" y="120.1">IO_L9N_MRCC_23_AM27</text>
<text x="298" y="122.7">IO_L9P_MRCC_23_AN27</text>
<text x="298.7" y="125.2">IO_L8N_SRCC_23_AJ25</text>
<text x="326.3" y="121.4">AN27</text>
<text x="326.3" y="124">AJ25</text>
<text x="366" y="121.4">LMX2541_SPIDATA</text>
<text x="367.9" y="124">LMX2541_SPISTROBE</text>
<text x="104.1" y="130.3">IO_L6N_14_U32</text>
<text x="104.3" y="127.8">IO_L7P_14_U28</text>
<text x="123.2" y="126.5">U28</text>
<text x="123.2" y="131.6">U33</text>
<text x="123.2" y="129">U32</text>
<text x="137.2" y="131.6">ADC1_D8_P</text>
<text x="137.2" y="129">ADC1_D8_N</text>
<text x="298.4" y="127.8">IO_L8P_SRCC_23_AH25</text>
<text x="305.6" y="130.3">IO_L7N_23_AM28</text>
<text x="326.3" y="126.5">AH25</text>
<text x="326.3" y="129">AM28</text>
<text x="326.3" y="131.6">AN28</text>
<text x="363.7" y="129">LMX2541_SPICE</text>
<text x="365" y="126.5">LMX2541_LOCKDET</text>
<text x="366.1" y="131.6">LMX2541_RFOUT_EN</text>
<text x="104.1" y="135.4">IO_L5N_14_U27</text>
<text x="104.3" y="137.9">IO_L5P_14_U26</text>
<text x="104.3" y="132.8">IO_L6P_14_U33</text>
<text x="123.2" y="136.7">U26</text>
<text x="123.2" y="134.1">U27</text>
<text x="137.2" y="136.7">ADC1_D4_P</text>
<text x="137.2" y="134.1">ADC1_D4_N</text>
<text x="305.9" y="135.4">IO_L6N_23_AK28</text>
<text x="305.9" y="132.8">IO_L7P_23_AN28</text>
<text x="306.3" y="137.9">IO_L6P_23_AL28</text>
<text x="326.3" y="134.1">AK28</text>
<text x="326.3" y="136.7">AL28</text>
<text x="363.9" y="136.7">AD9510_SPICLK</text>
<text x="97.3" y="140.4">IO_L4N_VREF_14_T34</text>
<text x="104.6" y="143">IO_L4P_14_T33</text>
<text x="123.2" y="141.7">T33</text>
<text x="123.2" y="139.1">T34</text>
<text x="137.2" y="141.7">ADC1_D7_P</text>
<text x="137.2" y="139.1">ADC1_D7_N</text>
<text x="305.9" y="143">IO_L5P_23_AN29</text>
<text x="305.9" y="140.4">IO_L5N_23_AP29</text>
<text x="326.3" y="139.1">AP29</text>
<text x="326.3" y="141.7">AN29</text>
<text x="363.8" y="141.7">AD9510_SPISTR</text>
<text x="364.8" y="139.1">AD9510_SPIDATA</text>
<text x="23.7" y="146.8">VCC2V5</text>
<text x="104.4" y="145.5">IO_L3N_14_T31</text>
<text x="104.6" y="148">IO_L3P_14_T30</text>
<text x="123.2" y="146.8">T30</text>
<text x="123.2" y="144.2">T31</text>
<text x="123.2" y="149.3">R34</text>
<text x="137.2" y="146.8">ADC1_D12_P</text>
<text x="137.2" y="144.2">ADC1_D12_N</text>
<text x="137.2" y="149.3">ADC1_D15_N</text>
<text x="298.7" y="145.5">IO_L4N_VREF_23_AK29</text>
<text x="306.3" y="148">IO_L4P_23_AL29</text>
<text x="326.3" y="144.2">AK29</text>
<text x="326.3" y="146.8">AL29</text>
<text x="326.3" y="149.3">AP31</text>
<text x="347.9" y="144.2">AD9510_SPISDO</text>
<text x="360.4" y="149.3">AD9510_FUNC</text>
<text x="363" y="146.8">AD9510_STATUS</text>
<text x="39.8" y="154.4">W28</text>
<text x="47" y="155.7">VCCO_14_W28</text>
<text x="104.1" y="150.6">IO_L2N_14_R34</text>
<text x="104.3" y="153.1">IO_L2P_14_R33</text>
<text x="104.4" y="155.7">IO_L1N_14_T29</text>
<text x="123.2" y="151.8">R33</text>
<text x="123.2" y="154.4">T29</text>
<text x="137.2" y="154.4">ADC1_D14_N</text>
<text x="137.2" y="151.8">ADC1_D15_P</text>
<text x="226.8" y="151.8">VCC2V5</text>
<text x="305.7" y="155.7">IO_L2N_23_AG26</text>
<text x="305.9" y="150.6">IO_L3N_23_AP31</text>
<text x="306" y="153.1">IO_L3P_23_AP30</text>
<text x="326.3" y="151.8">AP30</text>
<text x="326.3" y="154.4">AG26</text>
<text x="347.9" y="154.4">SPARE0</text>
<text x="40.4" y="159.5">U34</text>
<text x="40.6" y="156.9">V31</text>
<text x="47" y="160.7">VCCO_14_U34</text>
<text x="47" y="158.2">VCCO_14_V31</text>
<text x="104.4" y="160.7">IO_L0N_14_T25</text>
<text x="104.6" y="158.2">IO_L1P_14_T28</text>
<text x="123.2" y="159.5">T25</text>
<text x="123.2" y="156.9">T28</text>
<text x="137.2" y="159.5">ADC1_D13_N</text>
<text x="137.2" y="156.9">ADC1_D14_P</text>
<text x="242.1" y="159.5">AN26</text>
<text x="250.1" y="160.7">VCCO_23_AN26</text>
<text x="305.6" y="160.7">IO_L1N_23_AM30</text>
<text x="305.8" y="158.2">IO_L2P_23_AG25</text>
<text x="326.3" y="156.9">AG25</text>
<text x="326.3" y="159.5">AM30</text>
<text x="354.4" y="156.9">SPARE1</text>
<text x="354.4" y="159.5">SPARE2</text>
<text x="40.7" y="162">T27</text>
<text x="47" y="163.3">VCCO_14_T27</text>
<text x="104.3" y="163.3">IO_L0P_14_U25</text>
<text x="123.2" y="162">U25</text>
<text x="137.2" y="162">ADC1_D13_P</text>
<text x="241.9" y="162">AM29</text>
<text x="242.2" y="164.5">AK25</text>
<text x="242.6" y="167.1">AJ28</text>
<text x="250.1" y="165.8">VCCO_23_AK25</text>
<text x="250.1" y="163.3">VCCO_23_AM29</text>
<text x="305.8" y="165.8">IO_L0N_23_AH28</text>
<text x="305.9" y="163.3">IO_L1P_23_AN30</text>
<text x="326.3" y="162">AN30</text>
<text x="326.3" y="164.5">AH28</text>
<text x="326.3" y="167.1">AH27</text>
<text x="354.4" y="162">SPARE3</text>
<text x="50.8" y="169.6">U1</text>
<text x="76.7" y="168.4">6vlx240tff1156</text>
<text x="250.1" y="168.4">VCCO_23_AJ28</text>
<text x="279.8" y="173.4">6vlx240tff1156</text>
<text x="305.9" y="168.4">IO_L0P_23_AH27</text>
<text x="251.4" y="174.7">U1</text>
<text x="31.8" y="184.9">C273</text>
<text x="50.8" y="184.9">C46</text>
<text x="292.8" y="184.9">VCC2V5</text>
<text x="31.8" y="187.4">47UF</text>
<text x="57.5" y="187.4">2.2UF</text>
<text x="234.9" y="189.9">C274</text>
<text x="254" y="189.9">C47</text>
<text x="234.9" y="192.5">47UF</text>
<text x="260.6" y="192.5">2.2UF</text>
<text x="283.7" y="207.7">VRN_23</text>
<text x="283.8" y="210.3">VRP_23</text>
</g>
<g font-size="2">
<text x="299.7" y="193.4">R26</text>
<text x="299.7" y="196">49.9</text>
<text x="299.7" y="221.4">R25</text>
<text x="299.7" y="223.9">49.9</text>
</g>
</svg>
